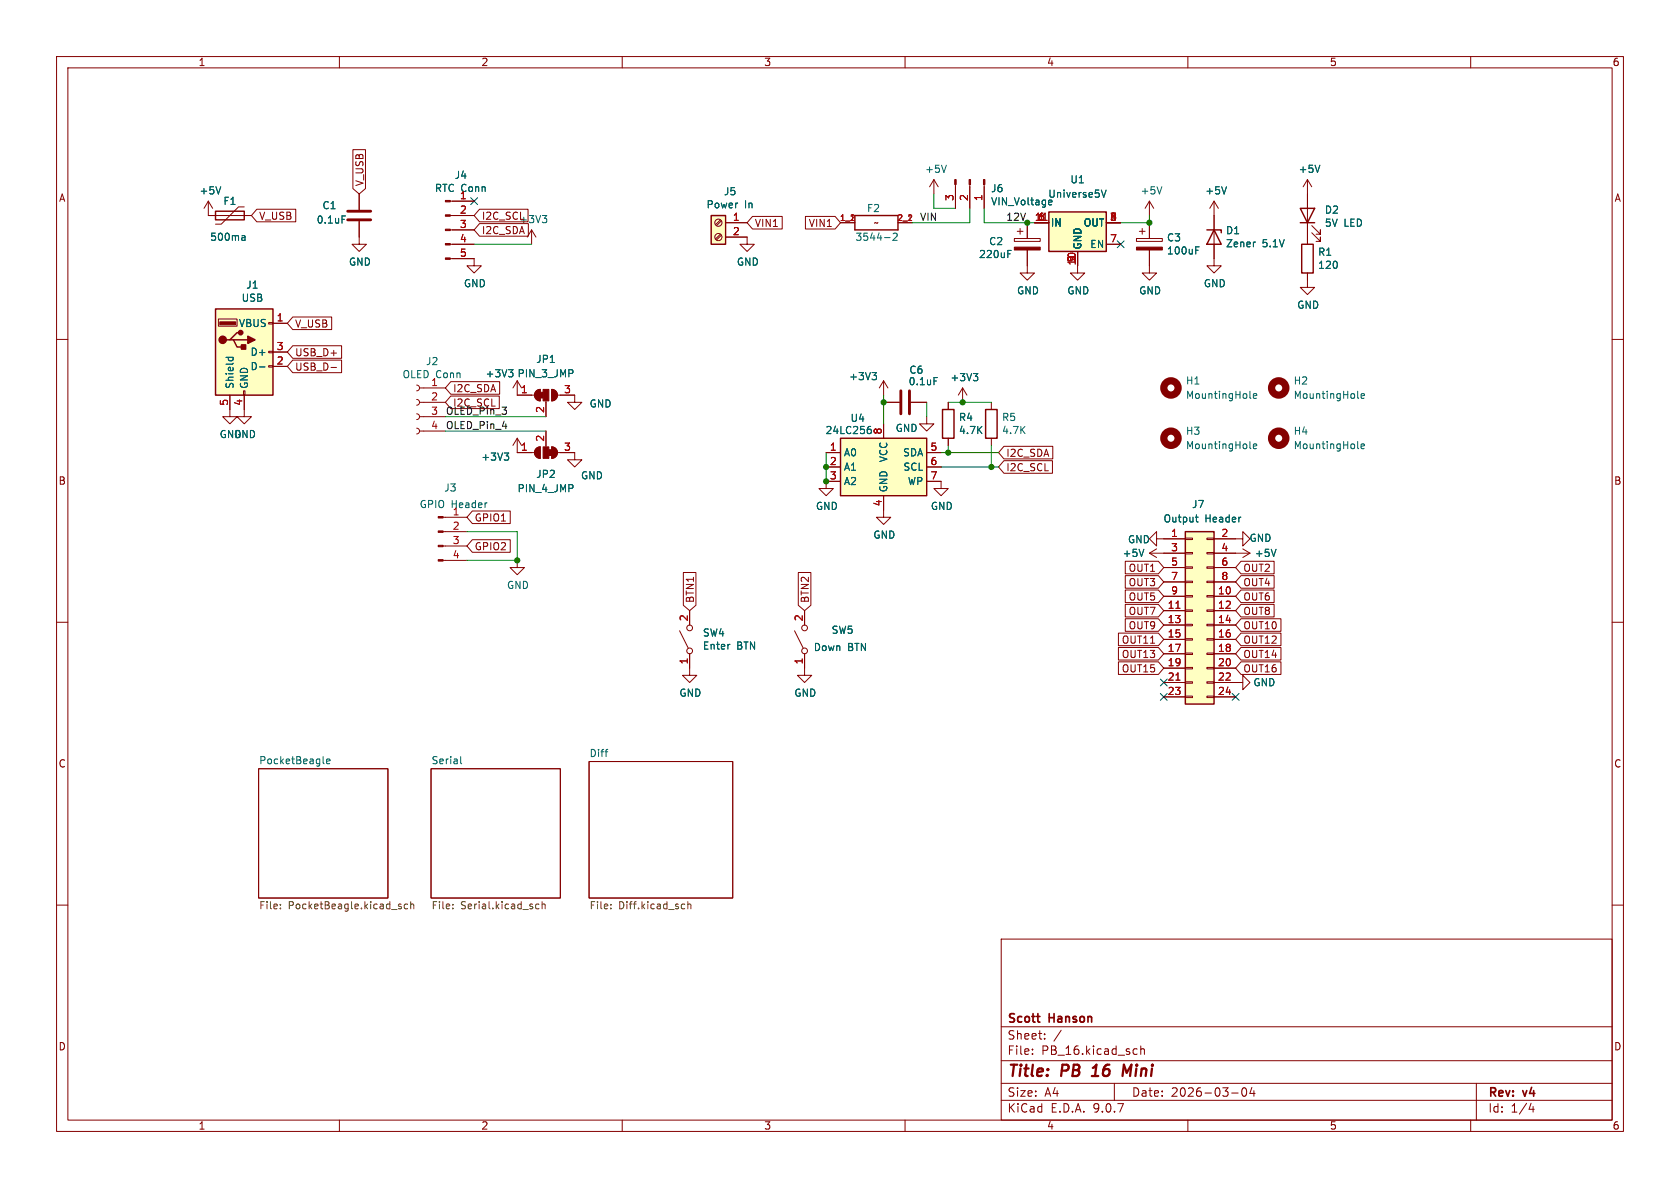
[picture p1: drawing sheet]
<svg xmlns="http://www.w3.org/2000/svg" width="297mm" height="210mm" viewBox="0 0 297 210" stroke-linecap="round" stroke-linejoin="round" font-family="sans-serif">
<g fill="none" stroke="#840000" stroke-width=".18">
<path d="M10 10h277v190h-277zM12 12h273v186h-273zM60 10v2M110 10v2M160 10v2M210 10v2M260 10v2M148.6 39.4h2.5M158.7 39.4h2.6M10 60h2M175.3 71.1v1.3M175.3 77.5v1.2"/>
<path d="M285 60h2M218.4 95.3h1.3v-1.3l1.3 1.3-1.3 1.2v-1.2M218.4 97.8h2.6M219.7 97l1.3 .8M221 97.8l-1.3 .8M10 110h2M120.1 111.5l1.6 3.1M121.9 108v2.5M121.9 115.6v2.5M140.5 111.5l1.5 3.1M142.2 115.6v3.8h1.3l-1.3 1.3-1.2-1.3h1.2M142.2 108v2.5"/>
<path d="M285 110h2M45.7 135.9h22.9v22.9h-22.9zM76.2 135.9h22.9v22.9h-22.9zM104.1 134.6h25.4v24.2h-25.4zM10 160h2M177 166h108v32h-108zM285 160h2M60 198v2M110 198v2M160 198v2M177 194.5h108M177 191.5h108"/>
<path d="M177 187.5h108M177 181.5h108M182.5 186.3v.1M182.5 185.5v.1M184.7 183.6v.1M184.7 182.8v.1M187.6 182.1l-1.3 2M197 191.5v3M200.6 185.4l.4 .1M201 186.3l-.4 .1M201.7 185.5l.2-.1 .3 .1 .1 .9M201.7 184.9v1.5"/>
<path d="M210 198v2M217.7 193.2h1.2M219.7 192.4l.2-.1a.81 .81 0 0 1 .6 .6 .81 .81 0 0 1-.3 .8l-.2 .1a.81 .81 0 0 1-.3-1.4zM221.3 192.2l-.3 1.1h.9M221.7 192.8v1M260 198v2M261 191.5v6.5M270.7 195l-.4 1.1h.9M271 195.6v1"/>
<circle cx="121.9" cy="115.1" r=".51"/>
<circle cx="121.9" cy="111" r=".51"/>
<circle cx="142.2" cy="111" r=".51"/>
<circle cx="142.2" cy="115.1" r=".51"/>
</g>
<path d="M193 190.2h1.2M193.6 188.5l-.4 .3M200 188.2l-.8 1.4-.5-1.4-.3 2" fill="none" stroke="#840000" stroke-width=".4"/>
<path d="M156.4 42h.9M157.9 41.3l.5-.1 .2 .4-.8 .9h.8M225.6 97.1l-.4 1.3M128.9 113.9h.1M57.1 134.8l.2 .2M57.7 134.6l.6-.1v-.3h-.4l-.2 .1 .1 .7h.5M81.4 133.7v1.1l.2 .2M107 132.9h.4M107.3 132.5h.1" fill="none" stroke="#006464" stroke-width=".18"/>
<g fill="none" stroke="#725600" stroke-width=".18">
<path d="M49.6 159.9v.1M70.6 159.8l.3 .1M72.1 159.9l-.4-.1-.2 .3 .1 .5h.5M72.6 159.9l.2-.1 .3 .1 .1 .8M72.6 159.4v1.3M80 159.9v.1M95.3 159.9l-.4-.1-.2 .1M95.8 159.9l.2-.1 .3 .1 .1 .8M95.8 159.4v1.3M108 159.9v.1M120.7 159.8l.4 .1M121.6 159.9l.2-.1 .3 .1v.8"/>
<path d="M121.6 159.4v1.3M49.6 160.5v.2M70.6 160.2l.3 .1 .1 .2-.2 .2h-.2M80 160.5v.2M94.7 160.5l.2 .2 .4-.1M108 160.5v.2M121.1 160.6l-.4 .1"/>
</g>
<path d="M151.1 38.1h7.6v2.5h-7.6zM174.2 72.4h2.1v5.1h-2.1z" fill="none" stroke="#840000" stroke-width=".25"/>
<path d="M209.5 94h5.1v30.5h-5.1z" fill="#ffffc2"/>
<path d="M209.5 94h5.1v30.5h-5.1z" fill="none" stroke="#840000" stroke-width=".25"/>
<g fill="none" stroke="#840000" stroke-width=".18">
<path d="M132.1 41.9v1.3h1.2l-1.2 1.3-1.3-1.3h1.3M73.7 68.1l.3 .1 .2 .4-.2 .3-.3 .2M73.7 70.6l.3 .2 .2 .3-.2 .4-.3 .1M73.7 73.2l.3 .1 .2 .4-.2 .3-.3 .2M73.7 75.7l.3 .1 .2 .4-.2 .4-.3 .1M74.2 68.6h4.5M74.2 71.1h4.5M74.2 73.7h4.5M74.2 76.2h4.5M91.4 69.9h3.1M94.8 69.1l.7-.3v2.1a1.02 1.02 0 0 1-.9-.7 1.02 1.02 0 0 1 .2-1.1zM96.5 70.9v2.8"/>
<path d="M97.5 68.8a1.02 1.02 0 0 1 1 1.1 1.02 1.02 0 0 1-1 1zM98.6 69.9h3M205.7 95.3h3.8M205.7 97.8h3.8M209.5 95.1h1.3v.3h-1.3zM209.5 97.7h1.3v.2h-1.3zM213.4 95.1h1.2v.3h-1.2zM213.4 97.7h1.2v.2h-1.2zM214.6 95.3h3.8M214.6 97.8h3.8M205.7 100.3h3.8M205.7 102.9h3.8"/>
<path d="M205.7 105.4h3.8M205.7 108h3.8M205.7 110.5h3.8M205.7 113h3.8M205.7 115.6h3.8M205.7 118.1h3.8M209.5 100.2h1.3v.3h-1.3zM209.5 102.7h1.3v.3h-1.3zM209.5 105.3h1.3v.2h-1.3zM209.5 107.8h1.3v.3h-1.3zM209.5 110.4h1.3v.2h-1.3zM209.5 112.9h1.3v.3h-1.3z"/>
<path d="M209.5 115.4h1.3v.3h-1.3zM209.5 118h1.3v.2h-1.3zM213.4 100.2h1.2v.3h-1.2zM213.4 102.7h1.2v.3h-1.2zM213.4 105.3h1.2v.2h-1.2zM213.4 107.8h1.2v.3h-1.2zM213.4 110.4h1.2v.2h-1.2zM213.4 112.9h1.2v.3h-1.2zM213.4 115.4h1.2v.3h-1.2zM213.4 118h1.2v.2h-1.2zM214.6 100.3h3.8M214.6 102.9h3.8"/>
<path d="M214.6 105.4h3.8M214.6 108h3.8M214.6 110.5h3.8M214.6 113h3.8M214.6 115.6h3.8M214.6 118.1h3.8M205.7 120.7h3.8M205.7 123.2h3.8M209.5 120.5h1.3v.3h-1.3zM209.5 123.1h1.3v.2h-1.3zM213.4 120.5h1.2v.3h-1.2zM213.4 123.1h1.2v.2h-1.2z"/>
<path d="M214.6 120.7h5.1v-1.3l1.3 1.3-1.3 1.2v-1.2M214.6 123.2h3.8"/>
</g>
<path d="M207.9 107.5h.7M207.9 120.2h.7" fill="none" stroke="#a90000" stroke-width=".18"/>
<path d="M211.3 91.4h.5M211.5 91v1.1l.3 .2" fill="none" stroke="#006464" stroke-width=".18"/>
<g fill="#840000" stroke="#840000" stroke-width=".18">
<path d="M95.5 69.3h.5v1.1h-.5z"/>
<path d="M94.8 69.1l.7-.3v2.1a1.02 1.02 0 0 1-.9-.7 1.02 1.02 0 0 1 .2-1.1z"/>
<path d="M96 68.8h1v2.1h-1z"/>
<path d="M97.5 68.8a1.02 1.02 0 0 1 1 1.1 1.02 1.02 0 0 1-1 1z"/>
</g>
<path d="M125.7 38.1h2.6v5.1h-2.6z" fill="#ffffc2"/>
<path d="M125.7 38.1h2.6v5.1h-2.6z" fill="none" stroke="#840000" stroke-width=".25"/>
<g fill="none" stroke="#840000" stroke-width=".18">
<path d="M127.4 38.9l-.9 .8M127.5 39l-.8 .9M128.3 39.4h3.8M127.4 41.4l-.9 .8M127.5 41.6l-.8 .8M128.3 41.9h3.8M204.5 95.3v-1.3l-1.3 1.3 1.3 1.2v-1.2h1.2"/>
<circle cx="127" cy="39.4" r=".63"/>
<circle cx="127" cy="41.9" r=".63"/>
</g>
<path d="M185.4 37.5h10.2v7h-10.2z" fill="#ffffc2"/>
<path d="M38.1 37.3h5.1v1.6h-5.1zM185.4 37.5h10.2v7h-10.2z" fill="none" stroke="#840000" stroke-width=".25"/>
<g fill="none" stroke="#840000" stroke-width=".18">
<path d="M36.8 35.6l-.7 1.2M36.8 35.6l.8 1.2M36.8 35.6v2.5h7.6M43.2 36.6h-1l-3.1 3h-1M63.5 39.1v4.1h1.3l-1.3 1.3-1.3-1.3h1.3M63.5 34.3v2.8M182.9 39.4h2.5M195.6 39.4h2.5M83.8 45.7v1.3h1.3l-1.3 1.3-1.3-1.3h1.3M190.5 44.5v2.5M195.6 43.2h2.5M91.4 67.3l-.7 1.3"/>
<path d="M91.4 67.3l.8 1.3M91.4 67.3v2.6M91.4 77.5v2.5h3.1M91.4 77.5l-.7 1.2M91.4 77.5l.8 1.2M94.8 79.3l.7-.3v2a1.02 1.02 0 0 1-.9-.6 1.02 1.02 0 0 1 .2-1.1zM96.5 76.2v2.8M97.5 79a1.02 1.02 0 0 1 1 1 1.02 1.02 0 0 1-1 1zM101.6 69.9v1.2h1.3l-1.3 1.3-1.3-1.3h1.3M156.2 71.1h2.8M156.2 67.3l-.8 1.3M156.2 67.3l.8 1.3"/>
<path d="M156.2 67.3v2.6M161 71.1h2.8M163.8 73.7v1.2h1.3l-1.3 1.3-1.2-1.3h1.2M78.3 91.4h4.2M78.3 94h4.2M78.3 96.5h4.2M78.3 99.1h4.2M98.6 80h3v1.3h1.3l-1.3 1.3-1.3-1.3h1.3"/>
</g>
<path d="M184.4 39h.7" fill="none" stroke="#a90000" stroke-width=".18"/>
<g fill="none" stroke="#006464" stroke-width=".18">
<path d="M39 33l-.4 1.3M60.5 38.2h.6M194.7 33.6l.4 1.3 .4-1.3M42.9 41.6h.2l.2 .2v.7M43.3 42.4l-.4 .1M43.3 41.9l-.4 .1M89.9 65.3h.8l-.4 .5M90.4 65.8l.3 .3v.3l-.3 .2M154.2 65.9h.8l-.5 .4M154.7 66.3l.3 .3v.3l-.3 .2M165.1 66.7h.6M89.1 80.1h.8l-.4 .5"/>
<path d="M89.7 80.6l.2 .2v.3l-.2 .3"/>
</g>
<g fill="#840000" stroke="#840000" stroke-width=".18">
<path d="M77.5 91.3h.8v.3h-.8z"/>
<path d="M77.5 93.9h.8v.2h-.8z"/>
<path d="M77.5 96.4h.8v.2h-.8z"/>
<path d="M77.5 98.9h.8v.3h-.8z"/>
<path d="M94.8 79.3l.7-.3v2a1.02 1.02 0 0 1-.9-.6 1.02 1.02 0 0 1 .2-1.1z"/>
<path d="M96 79h1v2h-1z"/>
<path d="M97 79.5h.5v1h-.5z"/>
<path d="M97.5 79a1.02 1.02 0 0 1 1 1 1.02 1.02 0 0 1-1 1z"/>
</g>
<path d="M61.5 37.3h4M61.5 38.9h4M159.3 69.1v4.1M160.8 69.1v4.1" fill="none" stroke="#840000" stroke-width=".51"/>
<path d="M38.1 54.6h10.2v15.3h-10.2z" fill="#ffffc2"/>
<path d="M38.1 54.6h10.2v15.3h-10.2zM42.5 58.8h-.6l-1.3 1.3h-.6M40.6 60.1h.7l.6 1.2h1.3M41.3 60.1h2.5" fill="none" stroke="#840000" stroke-width=".25"/>
<g fill="#840000" stroke="#840000" stroke-width=".25">
<path d="M42.7 61h.7v.7h-.7z"/>
<path d="M43.8 59.4l1.3 .7-1.3 .6z"/>
<circle cx="39.4" cy="60.1" r=".63"/>
<circle cx="42.5" cy="58.8" r=".38"/>
</g>
<path d="M38.9 56.9h2.8v.5h-2.8z" fill="#840000" stroke="#840000" stroke-width=".18"/>
<g fill="none" stroke="#840000" stroke-width=".18">
<path d="M38.6 56.4h3.3v1.3h-3.3zM47.5 57h.8v.3h-.8zM48.3 57.2h2.5M231.1 49.5v1.3h1.3l-1.3 1.3-1.2-1.3h1.2M40.6 69.9v3.8h1.3l-1.3 1.2-1.2-1.2h1.2M43.1 69.1h.2v.8h-.2zM43.2 69.9v3.8h1.2l-1.2 1.2-1.3-1.2h1.3M47.5 62.1h.8v.3h-.8zM47.5 64.6h.8v.3h-.8zM48.3 62.2h2.5M48.3 64.8h2.5M91.4 99.1v1.2h1.3l-1.3 1.3-1.2-1.3h1.2"/>
<path d="M203.2 97.8l1.3 .8M203.2 97.8h2.5M204.5 97l-1.3 .8M121.9 118.1v1.3h1.3l-1.3 1.3-1.3-1.3h1.3"/>
</g>
<path d="M39.9 63.2h1.3M40.4 63.2v.3M41.2 63.2v.3M45.9 64.9h.9M202.2 97.1l-.4 1.3" fill="none" stroke="#006464" stroke-width=".18"/>
<path d="M148.6 77.5h15.2v10.1h-15.2z" fill="#ffffc2"/>
<path d="M229.9 36.8h2.5l-1.3 2.6zM229.9 39.4h2.5M213.4 40.6h2.5v.5M214.6 40.6l1.3 2.6h-2.5zM230.1 43.2h2.1v5.1h-2.1zM148.6 77.5h15.2v10.1h-15.2zM166.6 72.4h2.1v5.1h-2.1z" fill="none" stroke="#840000" stroke-width=".25"/>
<g fill="none" stroke="#840000" stroke-width=".18">
<path d="M36.8 38.1h1.3M43.2 38.1h1.2M45.4 37h6.9v2.2h-6.9l-1-1.1zM62.4 26.5h2.2v6.8l-1.1 1-1.1-1zM63.5 34.3v2.8M63.5 39.1v2.8M79.6 35.6h4.2M79.6 38.1h4.2M84.8 39.5h8.6v2.3h-8.6l-1-1.2zM84.8 37h8.5v2.2h-8.5l-1-1.1zM128.3 39.4h3.8M133 38.3h5.3v2.2h-5.3l-.9-1.1z"/>
<path d="M142.4 38.3h5.2l1 1.1-1 1.1h-5.2zM165.1 31.8l-.8 1.2M165.1 31.8l.8 1.2M165.1 31.8v2.5M168.9 32.6v4.2M171.4 32.6v4.2M174 32.6v4.2M181.6 39.4v2.8M182.9 39.4h2.5M195.6 39.4h2.5M203.2 35.6l-.8 1.2M203.2 35.6l.8 1.2"/>
<path d="M203.2 35.6v2.5M203.2 39.4v2.8M214.6 35.6v11.4h1.3l-1.3 1.3-1.2-1.3h1.2M214.6 35.6l-.7 1.2M214.6 35.6l.8 1.2M231.1 31.8l-.7 1.2M231.1 31.8l.8 1.2M231.1 31.8v11.4M231.9 39.9l1.5 1.5v-.8v.8h-.7M48.3 57.2h2.5M51.8 56h6.8v2.3h-6.8l-1-1.1zM79.6 40.6h4.2"/>
<path d="M79.6 43.2h4.2M79.6 45.7h4.2M94 40.6l-.8 1.3M94 40.6l.7 1.3M94 40.6v2.6M128.3 41.9h3.8M179.3 42.2h4.6v.5h-4.6zM179.8 40.9h1M180.3 40.4v1M181.6 44.2v4.1h1.3l-1.3 1.2-1.3-1.2h1.3M190.5 44.5v3.8h1.3l-1.3 1.2-1.3-1.2h1.3M195.6 43.2h2.5"/>
<path d="M200.9 42.2h4.6v.5h-4.6zM201.4 40.9h1M201.9 40.4v1M203.2 44.2v4.1h1.3l-1.3 1.2-1.3-1.2h1.3M231.1 48.3v1.2M231.9 41.1l1.5 1.6v-.8v.8h-.7M40.6 69.9v2.5M43.2 69.9v2.5M48.3 62.2h2.5M48.3 64.8h2.5M51.8 61.1h8.6v2.2h-8.6l-1-1.1zM51.8 63.7h8.6v2.2h-8.6l-1-1.1z"/>
<path d="M58.5 65h1M79.7 67.5h8.6v2.2h-8.6l-1-1.1zM79.7 70h8.6v2.2h-8.6l-1-1.1zM91.4 69.9h2.6M96.5 71.1v2.6M96.5 76.2v2.5M99.1 69.9h2.5M156.2 74.9v2.6M156.2 71.1h2.8M161 71.1h2.8M167.6 71.1v1.3M167.6 77.5v1.2"/>
<path d="M170.2 68.6l-.8 1.3M170.2 68.6l.7 1.3M170.2 68.6v2.5M177.5 78.9h8.6v2.2h-8.6l-1-1.1zM83.5 95.4h6.7v2.2h-6.7l-1-1.1zM83.5 90.3h6.7v2.3h-6.7l-1-1.2zM91.4 80h2.6M99.1 80h2.5M146 80h2.6M146 82.6h2.6M148.6 85.1h-2.6v1.3h1.3l-1.3 1.2-1.2-1.2h1.2M156.2 87.6v3.8h1.3l-1.3 1.3-1.3-1.3h1.3"/>
<path d="M163.8 85.1h2.6v1.3h1.2l-1.2 1.2-1.3-1.2h1.3M163.8 80h2.6M163.8 82.6h2.6M177.5 81.4h8.6v2.3h-8.6l-1-1.1zM198.9 99.2h5.9l.9 1.1-.9 1.1h-5.9zM205.7 95.3h3.8M205.7 97.8h3.8M214.6 95.3h3.8M214.6 97.8h3.8M219.4 99.2h5.8v2.2h-5.8l-1-1.1zM120.8 101.2h2.2v5.8l-1.1 1-1.1-1zM121.9 108v2.5"/>
<path d="M121.9 115.6v2.5M141.1 101.2h2.3v5.8l-1.2 1-1.1-1zM142.2 108v2.5M142.2 115.6v2.5M197.7 114.5h7.1l.9 1.1-.9 1.1h-7.1zM197.7 111.9h7.1l.9 1.1-.9 1.1h-7.1zM197.7 117h7.1l.9 1.1-.9 1.1h-7.1zM198.9 101.8h5.9l.9 1.1-.9 1.1h-5.9zM198.9 104.3h5.9l.9 1.1-.9 1.1h-5.9zM198.9 106.8h5.9l.9 1.2-.9 1.1h-5.9zM198.9 109.4h5.9l.9 1.1-.9 1.1h-5.9zM205.7 100.3h3.8"/>
<path d="M205.7 102.9h3.8M205.7 105.4h3.8M205.7 108h3.8M205.7 110.5h3.8M205.7 113h3.8M205.7 115.6h3.8M205.7 118.1h3.8M214.6 100.3h3.8M214.6 102.9h3.8M214.6 105.4h3.8M214.6 108h3.8M214.6 110.5h3.8"/>
<path d="M214.6 113h3.8M214.6 115.6h3.8M214.6 118.1h3.8M219.4 101.8h5.8v2.2h-5.8l-1-1.1zM219.4 106.8h5.8v2.3h-5.8l-1-1.1zM219.4 109.4h7.1v2.2h-7.1l-1-1.1zM219.4 104.3h5.8v2.2h-5.8l-1-1.1zM219.4 111.9h7.1v2.2h-7.1l-1-1.1zM219.4 117h7.1v2.2h-7.1l-1-1.1zM219.4 114.5h7.1v2.2h-7.1l-1-1.1zM205.7 120.7h3.8M205.7 123.2h3.8"/>
<path d="M214.6 120.7h3.8M214.6 123.2h3.8"/>
</g>
<g fill="none" stroke="#006464" stroke-width=".18">
<path d="M39 33l-.4 1.3M60.5 38.2h.6M95.9 38.1h.8l-.5 .5M96.4 38.6l.3 .2v.3l-.3 .3M167.3 29.2l-.4 1.3M185.9 36.2h-.3M194.7 33.6l.4 1.3 .4-1.3M205.4 33l-.4 1.3M216.8 33l-.4 1.3M233.3 29.2l-.4 1.3M42.9 41.6h.2l.2 .2v.7M43.3 42.4l-.4 .1"/>
<path d="M43.3 41.9l-.4 .1M178.2 44.9h.4M178.2 44.3h.6M211.4 44.2h.4M211.4 43.6h.6M221.8 42.8h.1M39.9 63.2h1.3M40.4 63.2v.3M41.2 63.2v.3M45.9 64.9h.9M89.9 65.3h.8l-.4 .5M90.4 65.8l.3 .3v.3l-.3 .2"/>
<path d="M153.6 75.9h.2l.2 .2v.4l-.4 .2M153.9 75.4h-.3M154.2 65.9h.8l-.5 .4M154.7 66.3l.3 .3v.3l-.3 .2M165.1 66.7h.6M172.1 66h.8l-.5 .5M172.6 66.5l.3 .3v.3l-.3 .2M221 79.1l.2 .2M221 70.2l.2 .2M221.6 70l.6-.1-.1-.3h-.3l-.2 .2v.6h.5M221.6 78.9l.6-.1-.1-.3h-.3l-.2 .2v.6h.5M240 70.2l.2 .2"/>
<path d="M240 79.1l.2 .2M240.6 70l.6-.1v-.3h-.4l-.2 .2 .1 .6h.5M240.6 78.9l.6-.1v-.3h-.4l-.2 .2 .1 .6h.5M89.1 80.1h.8l-.4 .5M89.7 80.6l.2 .2v.3l-.2 .3M202.2 97.1l-.4 1.3M211.3 91.4h.5M211.5 91v1.1l.3 .2M225.6 97.1l-.4 1.3M128.9 113.9h.1"/>
</g>
<g fill="#840000" stroke="#840000" stroke-width=".18">
<path d="M78.7 35.4h.9v.3h-.9z"/>
<path d="M78.7 38h.9v.2h-.9z"/>
<path d="M78.7 40.5h.9v.3h-.9z"/>
<path d="M78.7 43.1h.9v.2h-.9z"/>
<path d="M78.7 45.6h.9v.2h-.9z"/>
<path d="M200.9 43.7h4.6v.5h-4.6z"/>
<path d="M173.9 31.8h.2v.8h-.2z"/>
<path d="M171.3 31.8h.3v.8h-.3z"/>
<path d="M168.8 31.8h.2v.8h-.2z"/>
<path d="M179.3 43.7h4.6v.5h-4.6z"/>
</g>
<g fill="none" stroke="#840000" stroke-width="1.3">
<circle cx="207" cy="68.6" r="1.27"/>
<circle cx="207" cy="77.5" r="1.27"/>
<circle cx="226.1" cy="68.6" r="1.27"/>
<circle cx="226.1" cy="77.5" r="1.27"/>
</g>
<g fill="none" stroke="#009600" stroke-width=".18">
<path d="M165.1 34.3v2.5h3.8M171.4 36.8v2.6h-10.1M174 36.8v2.6h8.9M203.2 38.1v1.3h-5.1M83.8 43.2h10.2M78.7 73.7h17.8M78.7 76.2h17.8M156.2 69.9v5M163.8 71.1v2.6M167.6 78.7v1.3M167.6 71.1h7.7M175.3 78.7v3.9"/>
<path d="M82.5 94h8.9v5.1h-8.9M146 80v5.1M166.4 80h10.1M166.4 82.6h10.1"/>
</g>
<path d="M83.2 35l1.2 1.2M84.4 35l-1.2 1.2M197.5 42.6l1.2 1.2M198.7 42.6l-1.2 1.2M205.1 122.6l1.2 1.2M205.1 120l1.2 1.3M206.3 122.6l-1.2 1.2M206.3 120l-1.2 1.3M217.8 122.6l1.2 1.2M219 122.6l-1.2 1.2" fill="none" stroke="#000084" stroke-width=".18"/>
<path d="M184.4 39h.7M207.9 107.5h.7M207.9 120.2h.7" fill="none" stroke="#a90000" stroke-width=".18"/>
<g fill="#009600" stroke="#009600" stroke-width=".18">
<circle cx="167.6" cy="80" r=".46"/>
<circle cx="175.3" cy="82.6" r=".46"/>
<circle cx="156.2" cy="71.1" r=".46"/>
<circle cx="146" cy="82.6" r=".46"/>
<circle cx="146" cy="85.1" r=".46"/>
<circle cx="91.4" cy="99.1" r=".46"/>
<circle cx="170.2" cy="71.1" r=".46"/>
<circle cx="203.2" cy="39.4" r=".46"/>
<circle cx="181.6" cy="39.4" r=".46"/>
</g>
<g font-size="2.8" fill="#840000">
<text x="178" y="190.9">Title:</text>
<text x="187.7" y="190.9">PB</text>
<text x="194" y="190.9">16</text>
<text x="200.1" y="190.9">Mini</text>
</g>
<g font-size="2.1" fill="#840000">
<text x="178" y="184">Sheet:</text>
<text x="178" y="181.2">Scott</text>
<text x="185.5" y="181.2">Hanson</text>
<text x="178" y="186.7">File:</text>
<text x="184.1" y="186.7">PB_16.kicad_sch</text>
<text x="178" y="196.9">KiCad</text>
<text x="178" y="194.1">Size:</text>
<text x="184.7" y="194.1">A4</text>
<text x="185.7" y="196.9">E.D.A.</text>
<text x="193.3" y="196.9">9.0.7</text>
<text x="200" y="194.1">Date:</text>
<text x="207" y="194.1">2026-03-04</text>
<text x="263" y="194.3">Rev:</text>
<text x="263" y="196.9">Id:</text>
<text x="267.1" y="196.9">1/4</text>
<text x="269.4" y="194.3">v4</text>
</g>
<g font-size="1.8" fill="#840000">
<text x="35" y="11.9">1</text>
<text x="85" y="11.9">2</text>
<text x="135" y="11.9">3</text>
<text x="185" y="11.9">4</text>
<text x="235" y="11.9">5</text>
<text x="285" y="11.9">6</text>
<text x="10.3" y="35.9">A</text>
<text x="64.5" y="33" transform="rotate(-90 64.5 33)">V_USB</text>
<text x="285.3" y="35.9">A</text>
<text x="45.7" y="39.1">V_USB</text>
<text x="85.1" y="41.6">I2C_SDA</text>
<text x="85.1" y="39.1">I2C_SCL</text>
<text x="91.7" y="39.6">+3V3</text>
<text x="133.3" y="40.3">VIN1</text>
<text x="142.9" y="40.3">VIN1</text>
<text x="154.4" y="40.2">~</text>
<text x="52.1" y="58.1">V_USB</text>
<text x="52.1" y="63.2">USB_D+</text>
<text x="52.1" y="65.7">USB_D-</text>
<text x="80" y="69.5">I2C_SDA</text>
<text x="177.8" y="83.5">I2C_SCL</text>
<text x="177.8" y="81">I2C_SDA</text>
<text x="10.3" y="85.9">B</text>
<text x="285.3" y="85.9">B</text>
<text x="83.8" y="92.4">GPIO1</text>
<text x="83.8" y="97.5">GPIO2</text>
<text x="199.4" y="101.3">OUT1</text>
<text x="219.7" y="101.3">OUT2</text>
<text x="122.9" y="106.7" transform="rotate(-90 122.9 106.7)">BTN1</text>
<text x="143.2" y="106.7" transform="rotate(-90 143.2 106.7)">BTN2</text>
<text x="199.4" y="103.8">OUT3</text>
<text x="199.4" y="106.4">OUT5</text>
<text x="219.7" y="103.8">OUT4</text>
<text x="219.7" y="106.4">OUT6</text>
<text x="198.2" y="114">OUT11</text>
<text x="199.4" y="108.9">OUT7</text>
<text x="199.4" y="111.4">OUT9</text>
<text x="219.7" y="108.9">OUT8</text>
<text x="219.7" y="111.4">OUT10</text>
<text x="219.7" y="114">OUT12</text>
<text x="198.2" y="116.5">OUT13</text>
<text x="198.2" y="119.1">OUT15</text>
<text x="219.7" y="119.1">OUT16</text>
<text x="219.7" y="116.5">OUT14</text>
<text x="10.3" y="135.9">C</text>
<text x="285.3" y="135.9">C</text>
<text x="10.3" y="185.9">D</text>
<text x="285.3" y="185.9">D</text>
<text x="35" y="199.9">1</text>
<text x="85" y="199.9">2</text>
<text x="135" y="199.9">3</text>
<text x="185" y="199.9">4</text>
<text x="235" y="199.9">5</text>
<text x="285" y="199.9">6</text>
</g>
<g font-size="1.8" fill="#006464">
<text x="35.2" y="34.6">+5V</text>
<text x="76.8" y="34.1">RTC Conn</text>
<text x="80.3" y="31.8">J4</text>
<text x="127.9" y="34.7">J5</text>
<text x="163.4" y="30.8">+5V</text>
<text x="175.1" y="34.2">J6</text>
<text x="185.2" y="35.2">Universe5V</text>
<text x="189.1" y="32.6">U1</text>
<text x="201.5" y="34.6">+5V</text>
<text x="213" y="34.6">+5V</text>
<text x="229.5" y="30.8">+5V</text>
<text x="39.4" y="36.4">F1</text>
<text x="55.9" y="39.7">0.1uF</text>
<text x="56.9" y="37.2">C1</text>
<text x="124.8" y="37">Power</text>
<text x="131.6" y="37">In</text>
<text x="153.2" y="37.7">F2</text>
<text x="175.1" y="36.5">VIN_Voltage</text>
<text x="185.7" y="40.2">IN</text>
<text x="191.5" y="40.2">OUT</text>
<text x="216.6" y="41.6">D1</text>
<text x="234.1" y="38">D2</text>
<text x="234.1" y="40.3">5V</text>
<text x="237.6" y="40.3">LED</text>
<text x="37" y="42.8">500ma</text>
<text x="61.6" y="47.2">GND</text>
<text x="130.2" y="47.2">GND</text>
<text x="151.1" y="42.8">3544-2</text>
<text x="173" y="45.8">220uF</text>
<text x="174.8" y="43.5">C2</text>
<text x="191.4" y="44.2" transform="rotate(-90 191.4 44.2)">GND</text>
<text x="192.6" y="44">EN</text>
<text x="206.2" y="42.9">C3</text>
<text x="206.2" y="45.2">100uF</text>
<text x="216.6" y="43.9">Zener</text>
<text x="223.1" y="43.9">5.1V</text>
<text x="232.9" y="45.4">R1</text>
<text x="232.9" y="47.7">120</text>
<text x="42.6" y="53.5">USB</text>
<text x="43.4" y="51.2">J1</text>
<text x="81.9" y="51">GND</text>
<text x="179.7" y="52.2">GND</text>
<text x="188.6" y="52.2">GND</text>
<text x="201.3" y="52.2">GND</text>
<text x="212.7" y="51">GND</text>
<text x="42.1" y="58">VBUS</text>
<text x="229.2" y="54.8">GND</text>
<text x="44.2" y="63.1">D+</text>
<text x="44.2" y="65.6">D-</text>
<text x="75.2" y="64.7">J2</text>
<text x="94.7" y="64.4">JP1</text>
<text x="41.5" y="68.8" transform="rotate(-90 41.5 68.8)">Shield</text>
<text x="44" y="68.8" transform="rotate(-90 44 68.8)">GND</text>
<text x="71.1" y="67.1">OLED Conn</text>
<text x="76.1" y="68.3">1</text>
<text x="85.8" y="66.9">+3V3</text>
<text x="91.4" y="66.9">PIN_3_JMP</text>
<text x="150" y="67.4">+3V3</text>
<text x="160.5" y="68.3">0.1uF</text>
<text x="160.7" y="66.3">C6</text>
<text x="167.9" y="67.6">+3V3</text>
<text x="209.6" y="68.2">H1</text>
<text x="209.6" y="70.7">MountingHole</text>
<text x="228.6" y="68.2">H2</text>
<text x="228.6" y="70.7">MountingHole</text>
<text x="38.7" y="77.6">GND</text>
<text x="41.3" y="77.6">GND</text>
<text x="104.1" y="72.2">GND</text>
<text x="145.8" y="76.9">24LC256</text>
<text x="150.3" y="74.8">U4</text>
<text x="158.2" y="76.6">GND</text>
<text x="169.4" y="74.6">R4</text>
<text x="169.4" y="76.9">4.7K</text>
<text x="177" y="74.6">R5</text>
<text x="177" y="76.9">4.7K</text>
<text x="209.6" y="77.1">H3</text>
<text x="228.6" y="77.1">H4</text>
<text x="85" y="81.6">+3V3</text>
<text x="149.1" y="80.9">A0</text>
<text x="149.1" y="83.4">A1</text>
<text x="157.1" y="81.8" transform="rotate(-90 157.1 81.8)">VCC</text>
<text x="159.6" y="80.9">SDA</text>
<text x="159.6" y="83.4">SCL</text>
<text x="209.6" y="79.6">MountingHole</text>
<text x="228.6" y="79.6">MountingHole</text>
<text x="78.4" y="87.1">J3</text>
<text x="91.4" y="87.2">PIN_4_JMP</text>
<text x="94.7" y="84.7">JP2</text>
<text x="102.6" y="84.9">GND</text>
<text x="149.1" y="86">A2</text>
<text x="157.1" y="87.1" transform="rotate(-90 157.1 87.1)">GND</text>
<text x="160.4" y="86">WP</text>
<text x="74.1" y="90">GPIO Header</text>
<text x="144.1" y="90.3">GND</text>
<text x="154.3" y="95.4">GND</text>
<text x="164.5" y="90.3">GND</text>
<text x="205.6" y="92.6">Output</text>
<text x="210.6" y="90">J7</text>
<text x="213" y="92.6">Header</text>
<text x="220.8" y="96">GND</text>
<text x="198.4" y="98.7">+5V</text>
<text x="199.3" y="96.2">GND</text>
<text x="221.7" y="98.7">+5V</text>
<text x="89.5" y="104.3">GND</text>
<text x="124.2" y="112.7">SW4</text>
<text x="146.9" y="112.2">SW5</text>
<text x="124.2" y="115">Enter</text>
<text x="130.2" y="115">BTN</text>
<text x="143.8" y="115.3">Down</text>
<text x="149.8" y="115.3">BTN</text>
<text x="120" y="123.4">GND</text>
<text x="140.3" y="123.4">GND</text>
<text x="221.5" y="121.5">GND</text>
<text x="45.7" y="135.2">PocketBeagle</text>
<text x="76.2" y="135.2">Serial</text>
<text x="104.1" y="133.9">Diff</text>
</g>
<g font-size="1.8" fill="#a90000">
<text x="81.2" y="35.3">1</text>
<text x="168.7" y="35.6" transform="rotate(-90 168.7 35.6)">3</text>
<text x="171.2" y="35.6" transform="rotate(-90 171.2 35.6)">2</text>
<text x="173.7" y="35.6" transform="rotate(-90 173.7 35.6)">1</text>
<text x="81.2" y="37.8">2</text>
<text x="81.2" y="40.4">3</text>
<text x="129.5" y="39.1">1</text>
<text x="129.5" y="41.7">2</text>
<text x="183.4" y="39.1">6</text>
<text x="183.4" y="39.1">1</text>
<text x="196.1" y="39.1">8</text>
<text x="81.2" y="42.9">4</text>
<text x="81.2" y="45.5">5</text>
<text x="190.2" y="47" transform="rotate(-90 190.2 47)">10</text>
<text x="190.2" y="46.4" transform="rotate(-90 190.2 46.4)">2</text>
<text x="196.1" y="42.9">7</text>
<text x="48.8" y="56.9">1</text>
<text x="48.8" y="62">3</text>
<text x="48.8" y="64.5">2</text>
<text x="40.4" y="71.8" transform="rotate(-90 40.4 71.8)">5</text>
<text x="42.9" y="71.8" transform="rotate(-90 42.9 71.8)">4</text>
<text x="76.1" y="70.9">2</text>
<text x="92" y="69.6">1</text>
<text x="99.6" y="69.6">3</text>
<text x="76.1" y="73.4">3</text>
<text x="76.1" y="75.9">4</text>
<text x="96.3" y="73.1" transform="rotate(-90 96.3 73.1)">2</text>
<text x="156" y="76.9" transform="rotate(-90 156 76.9)">8</text>
<text x="92" y="79.8">1</text>
<text x="96.3" y="78.2" transform="rotate(-90 96.3 78.2)">2</text>
<text x="99.6" y="79.8">3</text>
<text x="146.6" y="79.8">1</text>
<text x="146.6" y="82.3">2</text>
<text x="164.4" y="79.8">5</text>
<text x="164.4" y="82.3">6</text>
<text x="146.6" y="84.8">3</text>
<text x="156" y="89.6" transform="rotate(-90 156 89.6)">4</text>
<text x="164.4" y="84.8">7</text>
<text x="79.9" y="91.2">1</text>
<text x="79.9" y="93.7">2</text>
<text x="206.9" y="95">1</text>
<text x="215.8" y="95">2</text>
<text x="79.9" y="96.3">3</text>
<text x="79.9" y="98.8">4</text>
<text x="206.9" y="97.5">3</text>
<text x="206.9" y="100.1">5</text>
<text x="215.8" y="97.5">4</text>
<text x="215.8" y="100.1">6</text>
<text x="206.3" y="107.7">11</text>
<text x="206.9" y="102.6">7</text>
<text x="206.9" y="105.2">9</text>
<text x="215.2" y="105.2">10</text>
<text x="215.2" y="107.7">12</text>
<text x="215.8" y="102.6">8</text>
<text x="121.7" y="109.9" transform="rotate(-90 121.7 109.9)">2</text>
<text x="142" y="109.9" transform="rotate(-90 142 109.9)">2</text>
<text x="206.3" y="110.2">13</text>
<text x="206.3" y="112.8">15</text>
<text x="215.2" y="110.2">14</text>
<text x="215.2" y="112.8">16</text>
<text x="121.7" y="117.5" transform="rotate(-90 121.7 117.5)">1</text>
<text x="142" y="117.5" transform="rotate(-90 142 117.5)">1</text>
<text x="206.3" y="115.3">17</text>
<text x="206.3" y="117.9">19</text>
<text x="215.2" y="115.3">18</text>
<text x="215.2" y="117.9">20</text>
<text x="206.3" y="120.4">21</text>
<text x="206.3" y="122.9">23</text>
<text x="215.2" y="120.4">22</text>
<text x="215.2" y="122.9">24</text>
</g>
<g font-size="1.8" fill="#0f0f0f">
<text x="162.6" y="39.1">VIN</text>
<text x="177.8" y="39.1">12V</text>
<text x="78.7" y="75.9">OLED_Pin_4</text>
<text x="78.7" y="73.4">OLED_Pin_3</text>
<text x="80" y="72.1">I2C_SCL</text>
</g>
<g font-size="1.8" fill="#725600">
<text x="45.7" y="161.1">File:</text>
<text x="50.9" y="161.1">PocketBeagle.kicad_sch</text>
<text x="76.2" y="161.1">File:</text>
<text x="81.4" y="161.1">Serial.kicad_sch</text>
<text x="104.1" y="161.1">File:</text>
<text x="109.4" y="161.1">Diff.kicad_sch</text>
</g>
<g font-size="1.4" fill="#a90000">
<text x="148.4" y="39.1">1_1</text>
<text x="150" y="39.1">2</text>
<text x="158.5" y="39.1">2_1</text>
<text x="160.1" y="39.1">2</text>
</g>
</svg>
